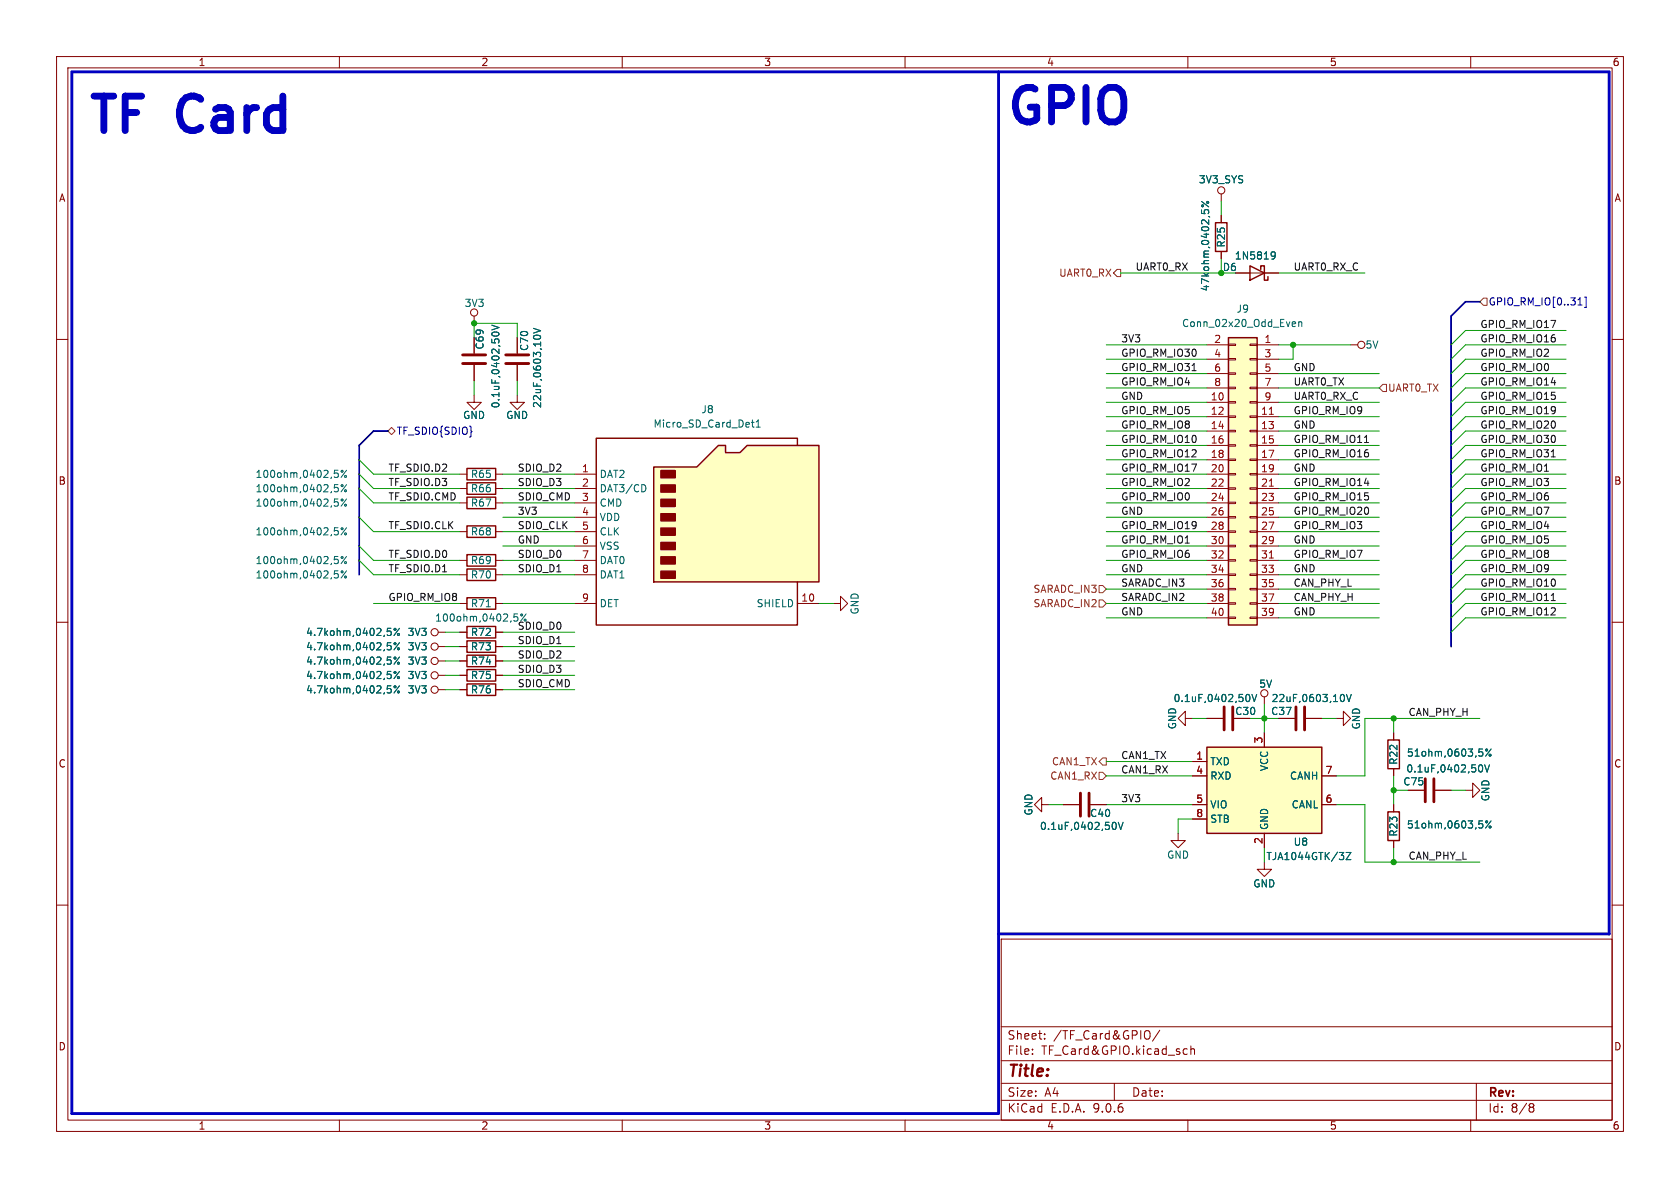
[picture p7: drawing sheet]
<svg xmlns="http://www.w3.org/2000/svg" width="297mm" height="210mm" viewBox="0 0 297 210" stroke-linecap="round" stroke-linejoin="round" font-family="sans-serif">
<g fill="none" stroke="#840000" stroke-width=".18">
<path d="M10 10h277v190h-277zM12 12h273v186h-273zM60 10v2M110 10v2M160 10v2M210 10v2M260 10v2M91.4 59.7v2.8M10 60h2M91.4 69.9v1.2h1.3l-1.3 1.3-1.2-1.3h1.2M91.4 64.5v2.8M285 60h2"/>
<path d="M81.3 88.9h1.2M87.6 88.9h1.3M10 110h2M77.5 114.3h1.2M77.5 116.8h1.2M77.5 119.4h1.2M81.3 106.7h1.2M87.6 106.7h1.3M147.3 106.7h1.3v-1.3l1.3 1.3-1.3 1.3v-1.3M285 110h2M81.3 121.9h1.2M87.6 121.9h1.3"/>
<path d="M213.4 127h2.8M10 160h2M177 166h108v32h-108zM285 160h2M60 198v2M110 198v2M160 198v2M177 194.5h108M177 191.5h108M177 187.5h108M177 181.5h108M182.5 186.3v.1"/>
<path d="M182.5 185.5v.1M184.7 183.6v.1M184.7 182.8v.1M197 191.5v3M203 182.2l.1 .1a.96 .96 0 0 1-.1 1.4M205 182.1l-1.3 2M209.3 186.3h.6M209.3 185.5h.6M210 198v2M210.5 185.5l.2-.1 .4 .1 .1 .9M210.5 184.9v1.5M260 198v2"/>
<path d="M261 191.5v6.5M270.6 195.1l.4 .1 .2 .2-.3 .3M270.6 195.7h.3M270.9 195.7l.2 .2 .1 .4-.2 .2-.4 .1"/>
<circle cx="76.8" cy="116.8" r=".63"/>
<circle cx="76.8" cy="114.3" r=".63"/>
<circle cx="76.8" cy="119.4" r=".63"/>
</g>
<path d="M89.4 64.3h4.1M89.4 62.7h4.1M216.4 125v4M217.9 125v4" fill="none" stroke="#840000" stroke-width=".51"/>
<g fill="none" stroke="#006464" stroke-width=".18">
<path d="M94.3 59.7a.68 .68 0 0 1 .6-.5 .68 .68 0 0 1 .7 .5M94.3 58l1.3 .5-1.3 .4M59.1 88.2h.7M59.3 88.7h.3l.2 .2-.1 .5-.4 .1M61.3 88.2l-1 1.3M86 107.3h.7M90.9 108.5h.6M91 109l.5 .1 .1 .5M92.7 109.5h.3M93 108.5l-1 1.3M68.5 121.2h.6M68.6 121.7h.3l.3 .3-.2 .4-.4 .1"/>
<path d="M70.6 121.2l-.9 1.3M220.5 122.8a.68 .68 0 0 1 .5 .6 .68 .68 0 0 1-.5 .6M221.3 122.8l.4 1.2 .5-1.2"/>
<circle cx="60.5" cy="88.4" r=".18"/>
<circle cx="61.1" cy="89.3" r=".18"/>
<circle cx="92.2" cy="108.7" r=".18"/>
<circle cx="69.8" cy="121.4" r=".18"/>
<circle cx="70.4" cy="122.3" r=".18"/>
</g>
<path d="M82.5 87.9h5.1v2h-5.1zM82.5 105.7h5.1v2h-5.1zM82.5 120.9h5.1v2h-5.1z" fill="none" stroke="#840000" stroke-width=".25"/>
<path d="M115.6 82.6h7.6l3.8-3.9h1.3v1.3h2.5l1.3-1.3h12.7v24.2h-29.2z" fill="#ffffc2"/>
<path d="M141 78.7v-1.2h-35.6v33h35.6v-7.6M82.5 93h5.1v2h-5.1zM82.5 98h5.1v2.1h-5.1zM82.5 82.8h5.1v2h-5.1zM82.5 85.3h5.1v2.1h-5.1zM115.6 82.6h7.6l3.8-3.9h1.3v1.3h2.5l1.3-1.3h12.7v24.2h-29.2zM82.5 115.8h5.1v2.1h-5.1zM82.5 113.3h5.1v2h-5.1zM82.5 110.7h5.1v2.1h-5.1zM82.5 118.4h5.1v2h-5.1zM82.5 100.6h5.1v2h-5.1z" fill="none" stroke="#840000" stroke-width=".25"/>
<g fill="#840000" stroke="#840000" stroke-width=".25">
<path d="M116.8 83.2h2.6v1.3h-2.6z"/>
<path d="M116.8 85.7h2.6v1.3h-2.6z"/>
<path d="M116.8 88.3h2.6v1.2h-2.6z"/>
<path d="M116.8 90.8h2.6v1.3h-2.6z"/>
<path d="M116.8 93.3h2.6v1.3h-2.6z"/>
<path d="M116.8 95.9h2.6v1.3h-2.6z"/>
<path d="M116.8 98.4h2.6v1.3h-2.6z"/>
<path d="M116.8 101h2.6v1.2h-2.6z"/>
</g>
<g fill="none" stroke="#840000" stroke-width=".18">
<path d="M83.8 55.9v1.3M83.8 59.7v2.8M83.8 69.9v1.2h1.3l-1.3 1.3-1.3-1.3h1.3M83.8 64.5v2.8M238.8 61h1.2M81.3 83.8h1.2M81.3 86.4h1.2M81.3 94h1.2M81.3 99.1h1.2M87.6 83.8h1.3M87.6 86.4h1.3M87.6 94h1.3"/>
<path d="M87.6 99.1h1.3M101.6 83.8h3.8M101.6 86.4h3.8M101.6 88.9h3.8M101.6 91.4h3.8M101.6 94h3.8M101.6 96.5h3.8M101.6 99.1h3.8M77.5 111.8h1.2M81.3 101.6h1.2M81.3 116.8h1.2M81.3 111.8h1.2"/>
<path d="M81.3 114.3h1.2M81.3 119.4h1.2M87.6 101.6h1.3M87.6 116.8h1.3M87.6 111.8h1.3M87.6 114.3h1.3M87.6 119.4h1.3M101.6 101.6h3.8M101.6 106.7h3.8M141 106.7h3.8M77.5 121.9h1.2M184.1 142.2v-1.2l-1.2 1.2 1.2 1.3v-1.3h1.3"/>
<path d="M188 142.2h2.8M192.8 142.2h2.8"/>
<circle cx="83.8" cy="55.2" r=".63"/>
<circle cx="240.7" cy="61" r=".63"/>
<circle cx="76.8" cy="111.8" r=".63"/>
<circle cx="76.8" cy="121.9" r=".63"/>
</g>
<g fill="none" stroke="#006464" stroke-width=".18">
<path d="M86.9 59.1a.68 .68 0 0 1 .7-.4 .68 .68 0 0 1 .6 .4M86.9 57.5l1.3 .4-1.3 .4M132.8 74.7h.5M133 74.2v1.1l.3 .2M133.7 75.5h.7M133.7 74.6l.3-.4v1.3M59.1 93.3h.7M59.1 98.4h.7M59.1 83.1h.7M59.1 85.7h.7M59.3 93.8h.3l.2 .2-.1 .5-.4 .1M59.3 83.6h.3l.2 .3-.1 .4-.4 .1"/>
<path d="M59.3 86.2h.3l.2 .2-.1 .5h-.4M59.3 98.9h.3l.2 .2-.1 .5h-.4M61.3 93.3l-1 1.3M61.3 98.4l-1 1.2M61.3 83.1l-1 1.3M61.3 85.7l-1 1.2M113.9 85.7l.3 .5-.3 .7M59.1 100.9h.7M59.3 101.4h.3l.2 .2-.1 .5-.4 .1M61.3 100.9l-1 1.3M68.5 116.1h.6M68.5 113.6h.6"/>
<path d="M68.5 111.1h.6M68.5 118.7h.6M68.6 116.6h.3l.3 .3-.2 .5h-.4M68.6 111.6h.3l.3 .2-.2 .5h-.4M68.6 114.1h.3l.3 .2-.2 .5-.4 .1M68.6 119.2h.3l.3 .2-.2 .5-.4 .1M70.6 116.1l-.9 1.3M70.6 113.6l-.9 1.3M70.6 111.1l-.9 1.2M70.6 118.7l-.9 1.3M196.9 145.4a.68 .68 0 0 1 .5 .6 .68 .68 0 0 1-.5 .6M197.7 145.4l.4 1.2 .4-1.2"/>
<circle cx="60.5" cy="83.3" r=".18"/>
<circle cx="60.5" cy="85.8" r=".18"/>
<circle cx="60.5" cy="93.5" r=".18"/>
<circle cx="60.5" cy="98.5" r=".18"/>
<circle cx="61.1" cy="86.8" r=".18"/>
<circle cx="61.1" cy="84.2" r=".18"/>
<circle cx="61.1" cy="94.4" r=".18"/>
<circle cx="61.1" cy="99.5" r=".18"/>
<circle cx="60.5" cy="101.1" r=".18"/>
<circle cx="61.1" cy="102" r=".18"/>
<circle cx="69.8" cy="113.8" r=".18"/>
<circle cx="69.8" cy="118.9" r=".18"/>
<circle cx="69.8" cy="116.3" r=".18"/>
<circle cx="69.8" cy="111.2" r=".18"/>
<circle cx="70.4" cy="119.8" r=".18"/>
<circle cx="70.4" cy="114.7" r=".18"/>
<circle cx="70.4" cy="117.2" r=".18"/>
<circle cx="70.4" cy="112.2" r=".18"/>
</g>
<path d="M81.8 64.3h4.1M81.8 62.7h4.1M191 140.2v4.1M192.5 140.2v4.1" fill="none" stroke="#840000" stroke-width=".51"/>
<path d="M217.2 59.7h5v50.8h-5z" fill="#ffffc2"/>
<path d="M217.2 59.7h5v50.8h-5zM245.4 130.8h2v5.1h-2zM245.4 143.5h2v5.1h-2z" fill="none" stroke="#840000" stroke-width=".25"/>
<g fill="none" stroke="#840000" stroke-width=".18">
<path d="M213.4 61h3.8M213.4 63.5h3.8M213.4 66h3.8M213.4 68.6h3.8M213.4 71.1h3.8M213.4 73.7h3.8M213.4 76.2h3.8M213.4 78.7h3.8M217.2 60.8h1.2v.3h-1.2zM217.2 63.4h1.2v.2h-1.2zM217.2 65.9h1.2v.3h-1.2zM217.2 68.5h1.2v.2h-1.2z"/>
<path d="M217.2 71h1.2v.2h-1.2zM217.2 73.5h1.2v.3h-1.2zM217.2 76.1h1.2v.2h-1.2zM217.2 78.6h1.2v.3h-1.2zM221 60.8h1.2v.3h-1.2zM221 63.4h1.2v.2h-1.2zM221 65.9h1.2v.3h-1.2zM221 68.5h1.2v.2h-1.2zM221 71h1.2v.2h-1.2zM221 73.5h1.2v.3h-1.2zM221 76.1h1.2v.2h-1.2zM221 78.6h1.2v.3h-1.2z"/>
<path d="M222.2 61h3.9M222.2 63.5h3.9M222.2 66h3.9M222.2 68.6h3.9M222.2 71.1h3.9M222.2 73.7h3.9M222.2 76.2h3.9M222.2 78.7h3.9M213.4 81.3h3.8M213.4 83.8h3.8M213.4 86.4h3.8M213.4 88.9h3.8"/>
<path d="M213.4 91.4h3.8M213.4 94h3.8M213.4 96.5h3.8M213.4 99.1h3.8M217.2 81.2h1.2v.2h-1.2zM217.2 83.7h1.2v.2h-1.2zM217.2 86.2h1.2v.3h-1.2zM217.2 88.8h1.2v.2h-1.2zM217.2 91.3h1.2v.3h-1.2zM217.2 93.9h1.2v.2h-1.2zM217.2 96.4h1.2v.2h-1.2zM217.2 98.9h1.2v.3h-1.2z"/>
<path d="M221 81.2h1.2v.2h-1.2zM221 83.7h1.2v.2h-1.2zM221 86.2h1.2v.3h-1.2zM221 88.8h1.2v.2h-1.2zM221 91.3h1.2v.3h-1.2zM221 93.9h1.2v.2h-1.2zM221 96.4h1.2v.2h-1.2zM221 98.9h1.2v.3h-1.2zM222.2 81.3h3.9M222.2 83.8h3.9M222.2 86.4h3.9M222.2 88.9h3.9"/>
<path d="M222.2 91.4h3.9M222.2 94h3.9M222.2 96.5h3.9M222.2 99.1h3.9M213.4 101.6h3.8M213.4 104.1h3.8M213.4 106.7h3.8M213.4 109.2h3.8M217.2 101.5h1.2v.2h-1.2zM217.2 104h1.2v.3h-1.2zM217.2 106.6h1.2v.2h-1.2zM217.2 109.1h1.2v.2h-1.2z"/>
<path d="M221 101.5h1.2v.2h-1.2zM221 104h1.2v.3h-1.2zM221 106.6h1.2v.2h-1.2zM221 109.1h1.2v.2h-1.2zM222.2 101.6h3.9M222.2 104.1h3.9M222.2 106.7h3.9M222.2 109.2h3.9M223.5 123.2v1.3M226.1 127h2.8M230.9 127h2.8M236.2 127h1.3v-1.3l1.3 1.3-1.3 1.3v-1.3"/>
<path d="M246.4 129.5v1.3M246.4 135.9v1.3M248.9 139.7h2.8M253.7 139.7h2.8M259.1 139.7h1.2v-1.3l1.3 1.3-1.3 1.3v-1.3M223.5 152.4v1.3h1.3l-1.3 1.2-1.3-1.2h1.3M246.4 142.2v1.3M246.4 148.6v1.3"/>
<circle cx="223.5" cy="122.6" r=".63"/>
</g>
<path d="M224.4 73.2h.7M224.4 85.9h.7M224.4 98.6h.7" fill="none" stroke="#a90000" stroke-width=".18"/>
<g fill="none" stroke="#006464" stroke-width=".18">
<path d="M228.6 56.9h.4l.1 .3-.7 .1M229 57.7h-.4M229.6 57l.2-.1h.3v.8M229.6 56.9v.8M237.3 122.8a.68 .68 0 0 1 .4 .6 .68 .68 0 0 1-.4 .6M238 122.8l.5 1.2 .4-1.2M261.5 132.4h.6M261.7 135.2a.68 .68 0 0 1 .4 .6 .68 .68 0 0 1-.4 .7M262 132.9l.2 .2-.2 .5M262.5 135.2l.4 1.3 .4-1.3M263.6 132.4l-1 1.3M261.5 145.1h.6"/>
<path d="M262 145.6l.2 .2-.2 .5M263.6 145.1l-1 1.3"/>
<circle cx="262.8" cy="132.6" r=".18"/>
<circle cx="263.4" cy="133.5" r=".18"/>
<circle cx="262.8" cy="145.3" r=".18"/>
<circle cx="263.4" cy="146.2" r=".18"/>
</g>
<path d="M229.1 125v4M230.6 125v4M252 137.7v4M253.5 137.7v4" fill="none" stroke="#840000" stroke-width=".51"/>
<path d="M213.4 132.1h20.3v15.2h-20.3z" fill="#ffffc2"/>
<path d="M214.9 39.4h2v5.1h-2zM221 47l2.5 1.3-2.5 1.2zM222.9 47.6v-.6h.6v2.5h.7v-.6M213.4 132.1h20.3v15.2h-20.3z" fill="none" stroke="#840000" stroke-width=".25"/>
<g fill="none" stroke="#840000" stroke-width=".18">
<path d="M215.9 34.3v1.3M215.9 38.1v1.3M83.8 59.7v2.8M91.4 59.7v2.8M215.9 44.5v1.2M218.4 48.3h7.7M83.8 64.5v2.8M91.4 64.5v2.8M81.3 116.8h1.2M81.3 119.4h1.2M81.3 111.8h1.2M81.3 114.3h1.2"/>
<path d="M87.6 116.8h1.3M87.6 119.4h1.3M87.6 111.8h1.3M87.6 114.3h1.3M81.3 121.9h1.2M87.6 121.9h1.3M209.5 127v-1.3l-1.2 1.3 1.2 1.3v-1.3h1.3M210.8 134.6h2.6M210.8 137.2h2.6M213.4 127h2.8M223.5 129.5v2.6M226.1 127h2.8"/>
<path d="M230.9 127h2.8M233.7 137.2h2.5M246.4 129.5v1.3M246.4 135.9v1.3M248.9 139.7h2.8M253.7 139.7h2.8M188 142.2h2.8M192.8 142.2h2.8M208.3 147.3v1.3h1.2l-1.2 1.3-1.3-1.3h1.3M210.8 142.2h2.6M210.8 144.8h2.6M223.5 147.3v2.6"/>
<path d="M233.7 142.2h2.5M246.4 142.2v1.3M246.4 148.6v1.3"/>
<circle cx="215.9" cy="33.7" r=".63"/>
</g>
<g fill="none" stroke="#006464" stroke-width=".18">
<path d="M212.4 37.1v.6M212.4 35.6l1.3 1M212.9 37.3l.2-.2h.3l.3 .2M86.9 59.1a.68 .68 0 0 1 .7-.4 .68 .68 0 0 1 .6 .4M86.9 57.5l1.3 .4-1.3 .4M94.3 59.7a.68 .68 0 0 1 .6-.5 .68 .68 0 0 1 .7 .5M94.3 58l1.3 .5-1.3 .4M224.8 44.6l.4-.1 .2 .1a.84 .84 0 0 1-.3 1.2h-.3M225.4 45.1l-.2 .2-.4-.1M68.5 116.1h.6M68.5 118.7h.6M68.5 111.1h.6"/>
<path d="M68.5 113.6h.6M68.6 111.6h.3l.3 .2-.2 .5h-.4M68.6 114.1h.3l.3 .2-.2 .5-.4 .1M68.6 116.6h.3l.3 .3-.2 .5h-.4M68.6 119.2h.3l.3 .2-.2 .5-.4 .1M70.6 116.1l-.9 1.3M70.6 118.7l-.9 1.3M70.6 111.1l-.9 1.2M70.6 113.6l-.9 1.3M68.5 121.2h.6M68.6 121.7h.3l.3 .3-.2 .4-.4 .1M70.6 121.2l-.9 1.3"/>
<path d="M220.5 122.8a.68 .68 0 0 1 .5 .6 .68 .68 0 0 1-.5 .6M221.3 122.8l.4 1.2 .5-1.2M237.3 122.8a.68 .68 0 0 1 .4 .6 .68 .68 0 0 1-.4 .6M238 122.8l.5 1.2 .4-1.2M261.5 132.4h.6M261.7 135.2a.68 .68 0 0 1 .4 .6 .68 .68 0 0 1-.4 .7M262 132.9l.2 .2-.2 .5M262.5 135.2l.4 1.3 .4-1.3M263.6 132.4l-1 1.3M196.9 145.4a.68 .68 0 0 1 .5 .6 .68 .68 0 0 1-.5 .6M197.7 145.4l.4 1.2 .4-1.2M238 150.7h.8l-.8 1.3h.8"/>
<path d="M261.5 145.1h.6M262 145.6l.2 .2-.2 .5M263.6 145.1l-1 1.3"/>
<circle cx="212.6" cy="36.4" r=".18"/>
<circle cx="213.5" cy="35.8" r=".18"/>
<circle cx="69.8" cy="118.9" r=".18"/>
<circle cx="69.8" cy="116.3" r=".18"/>
<circle cx="69.8" cy="113.8" r=".18"/>
<circle cx="69.8" cy="111.2" r=".18"/>
<circle cx="70.4" cy="119.8" r=".18"/>
<circle cx="70.4" cy="114.7" r=".18"/>
<circle cx="70.4" cy="117.2" r=".18"/>
<circle cx="70.4" cy="112.2" r=".18"/>
<circle cx="69.8" cy="121.4" r=".18"/>
<circle cx="70.4" cy="122.3" r=".18"/>
<circle cx="262.8" cy="132.6" r=".18"/>
<circle cx="263.4" cy="133.5" r=".18"/>
<circle cx="262.8" cy="145.3" r=".18"/>
<circle cx="263.4" cy="146.2" r=".18"/>
</g>
<path d="M197.5 47.6h.6v1.3h-.6l-.7-.6zM262.3 52.7h.6v1.3h-.6l-.7-.7zM68.6 76.2l.6-.6 .6 .6-.6 .6zM244.5 67.9h.6v1.3h-.6l-.7-.6zM194.3 106h.6l.7 .7-.7 .6h-.6zM194.3 103.5h.6l.7 .6-.7 .7h-.6zM194.3 136.5h.6l.7 .7-.7 .6h-.6zM194.9 134h.7v1.3h-.7l-.6-.7z" fill="none" stroke="#725600" stroke-width=".18"/>
<path d="M279 53.9h.7M280.1 52.5h.3v1.8h-.3" fill="none" stroke="#000084" stroke-width=".18"/>
<path d="M210.7 65.5h.8M241.2 78.2h.7M274.2 80.8h.8M274.2 106.2h.8" fill="none" stroke="#0f0f0f" stroke-width=".18"/>
<path d="M176.5 12.7v184.2h-163.8v-184.2h271.8v152.4h-108" fill="none" stroke="#0000c2" stroke-width=".51"/>
<path d="M261.6 53.3h-2.5l-2.6 2.6v58.4M68.6 76.2h-2.6l-2.5 2.5v22.9" fill="none" stroke="#000084" stroke-width=".3"/>
<g fill="none" stroke="#009600" stroke-width=".18">
<path d="M215.9 35.6v2.5M83.8 59.7v-2.5h7.6v2.5M215.9 45.7v2.6h-17.8M226.1 48.3h15.2M276.9 58.4h-17.8l-2.6 2.6M83.8 67.3v2.6M91.4 67.3v2.6M195.6 71.1h17.8M195.6 63.5h17.8M195.6 61h17.8M195.6 78.7h17.8M195.6 76.2h17.8"/>
<path d="M195.6 68.6h17.8M195.6 66h17.8M195.6 73.7h17.8M226.1 71.1h17.7M226.1 61h12.7M226.1 78.7h17.7M226.1 76.2h17.7M226.1 68.6h17.7M226.1 66h17.7M226.1 73.7h17.7M228.6 61v2.5h-2.5M276.9 71.1h-17.8l-2.6 2.6"/>
<path d="M276.9 63.5h-17.8l-2.6 2.5M276.9 61h-17.8l-2.6 2.5M276.9 78.7h-17.8l-2.6 2.6M276.9 76.2h-17.8l-2.6 2.5M276.9 68.6h-17.8l-2.6 2.5M276.9 66h-17.8l-2.6 2.6M276.9 73.7h-17.8l-2.6 2.5M63.5 96.5l2.5 2.6h15.3M63.5 99.1l2.5 2.5h15.3M63.5 83.8l2.5 2.6h15.3M63.5 81.3l2.5 2.5h15.3M63.5 86.4l2.5 2.5h15.3"/>
<path d="M63.5 91.4l2.5 2.6h15.3M88.9 96.5h12.7M88.9 99.1h12.7M88.9 86.4h12.7M88.9 83.8h12.7M88.9 88.9h12.7M88.9 94h12.7M88.9 91.4h12.7M195.6 96.5h17.8M195.6 99.1h17.8M195.6 86.4h17.8M195.6 83.8h17.8"/>
<path d="M195.6 88.9h17.8M195.6 94h17.8M195.6 91.4h17.8M195.6 81.3h17.8M226.1 96.5h17.7M226.1 99.1h17.7M226.1 86.4h17.7M226.1 83.8h17.7M226.1 88.9h17.7M226.1 94h17.7M226.1 91.4h17.7M226.1 81.3h17.7"/>
<path d="M276.9 96.5h-17.8l-2.6 2.6M276.9 99.1h-17.8l-2.6 2.5M276.9 86.4h-17.8l-2.6 2.5M276.9 83.8h-17.8l-2.6 2.6M276.9 88.9h-17.8l-2.6 2.5M276.9 94h-17.8l-2.6 2.5M276.9 91.4h-17.8l-2.6 2.6M276.9 81.3h-17.8l-2.6 2.5M66 106.7h15.3M78.7 119.4h2.6M78.7 116.8h2.6M78.7 111.8h2.6"/>
<path d="M78.7 114.3h2.6M88.9 101.6h12.7M88.9 119.4h12.7M88.9 106.7h12.7M88.9 116.8h12.7M88.9 111.8h12.7M88.9 114.3h12.7M144.8 106.7h2.5M195.6 101.6h17.8M195.6 106.7h17.8M195.6 104.1h17.8M195.6 109.2h17.8"/>
<path d="M226.1 101.6h17.7M226.1 106.7h17.7M226.1 104.1h17.7M226.1 109.2h17.7M276.9 101.6h-17.8l-2.6 2.5M276.9 106.7h-17.8l-2.6 2.5M276.9 104.1h-17.8l-2.6 2.6M276.9 109.2h-17.8l-2.6 2.6M78.7 121.9h2.6M88.9 121.9h12.7M195.6 134.6h15.2M195.6 137.2h15.2"/>
<path d="M210.8 127h2.6M221 127h5.1M223.5 124.5v5M233.7 127h2.5M246.4 127v2.5M246.4 137.2v5M246.4 139.7h2.5M256.5 139.7h2.6M261.6 127h-20.3v10.2h-5.1M185.4 142.2h2.6M195.6 142.2h15.2M210.8 144.8h-2.5v2.5"/>
<path d="M223.5 149.9v2.5M236.2 142.2h5.1v10.2h20.3M246.4 149.9v2.5"/>
</g>
<g fill="#009600" stroke="#009600" stroke-width=".18">
<circle cx="228.6" cy="61" r=".46"/>
<circle cx="246.4" cy="152.4" r=".46"/>
<circle cx="223.5" cy="127" r=".46"/>
<circle cx="246.4" cy="139.7" r=".46"/>
<circle cx="246.4" cy="127" r=".46"/>
<circle cx="83.8" cy="57.2" r=".46"/>
<circle cx="215.9" cy="48.3" r=".46"/>
</g>
<g font-size="8.5" fill="#0000c2">
<text x="177.5" y="23.7">GPIO</text>
<text x="15.2" y="25.2">TF</text>
<text x="32.2" y="25.2">Card</text>
</g>
<text font-size="2.8" fill="#840000" x="178" y="190.9">Title:</text>
<g font-size="2.1" fill="#840000">
<text x="178" y="184">Sheet:</text>
<text x="186.2" y="184">/TF_Card&amp;GPIO/</text>
<text x="178" y="186.7">File:</text>
<text x="184.1" y="186.7">TF_Card&amp;GPIO.kicad_sch</text>
<text x="178" y="196.9">KiCad</text>
<text x="178" y="194.1">Size:</text>
<text x="184.7" y="194.1">A4</text>
<text x="185.7" y="196.9">E.D.A.</text>
<text x="193.3" y="196.9">9.0.6</text>
<text x="200" y="194.1">Date:</text>
<text x="263" y="194.3">Rev:</text>
<text x="263" y="196.9">Id:</text>
<text x="267.1" y="196.9">8/8</text>
</g>
<g font-size="1.8" fill="#840000">
<text x="35" y="11.9">1</text>
<text x="85" y="11.9">2</text>
<text x="135" y="11.9">3</text>
<text x="185" y="11.9">4</text>
<text x="235" y="11.9">5</text>
<text x="285" y="11.9">6</text>
<text x="10.3" y="35.9">A</text>
<text x="285.3" y="35.9">A</text>
<text x="10.3" y="85.9">B</text>
<text x="285.3" y="85.9">B</text>
<text x="218.3" y="126.6">C30</text>
<text x="10.3" y="135.9">C</text>
<text x="285.3" y="135.9">C</text>
<text x="10.3" y="185.9">D</text>
<text x="285.3" y="185.9">D</text>
<text x="35" y="199.9">1</text>
<text x="85" y="199.9">2</text>
<text x="135" y="199.9">3</text>
<text x="185" y="199.9">4</text>
<text x="235" y="199.9">5</text>
<text x="285" y="199.9">6</text>
</g>
<g font-size="1.8" fill="#006464">
<text x="211.8" y="32.6">3V3_SYS</text>
<text x="216.8" y="43.9" transform="rotate(-90 216.8 43.9)">R25</text>
<text x="218.2" y="46.1">1N5819</text>
<text x="214" y="51.6" transform="rotate(-90 214 51.6)">47kohm,0402,5%</text>
<text x="216.1" y="48.1">D6</text>
<text x="82.1" y="54.5">3V3</text>
<text x="208.9" y="58">Conn_02x20_Odd_Even</text>
<text x="218.5" y="55.5">J9</text>
<text x="85.7" y="61.9" transform="rotate(-90 85.7 61.9)">C69</text>
<text x="93.6" y="62.1" transform="rotate(-90 93.6 62.1)">C70</text>
<text x="241.3" y="61.8">5V</text>
<text x="81.8" y="74.3">GND</text>
<text x="88.5" y="72.3" transform="rotate(-90 88.5 72.3)">0.1uF,0402,50V</text>
<text x="89.4" y="74.3">GND</text>
<text x="95.9" y="72.2" transform="rotate(-90 95.9 72.2)">22uF,0603,10V</text>
<text x="115.4" y="75.8">Micro_SD_Card_Det1</text>
<text x="123.9" y="73.3">J8</text>
<text x="45.1" y="89.8">100ohm,0402,5%</text>
<text x="45.1" y="84.7">100ohm,0402,5%</text>
<text x="45.1" y="87.2">100ohm,0402,5%</text>
<text x="83.1" y="89.8">R67</text>
<text x="83.1" y="84.7">R65</text>
<text x="83.1" y="87.2">R66</text>
<text x="105.9" y="84.7">DAT2</text>
<text x="105.9" y="87.2">DAT3/CD</text>
<text x="105.9" y="89.8">CMD</text>
<text x="45.1" y="94.8">100ohm,0402,5%</text>
<text x="83.1" y="94.8">R68</text>
<text x="105.9" y="92.3">VDD</text>
<text x="105.9" y="94.8">CLK</text>
<text x="45.1" y="99.9">100ohm,0402,5%</text>
<text x="83.1" y="99.9">R69</text>
<text x="105.9" y="97.4">VSS</text>
<text x="105.9" y="99.9">DAT0</text>
<text x="45.1" y="102.5">100ohm,0402,5%</text>
<text x="83.1" y="107.5">R71</text>
<text x="83.1" y="102.5">R70</text>
<text x="105.9" y="102.5">DAT1</text>
<text x="105.9" y="107.5">DET</text>
<text x="133.7" y="107.5">SHIELD</text>
<text x="54" y="112.6">4.7kohm,0402,5%</text>
<text x="72" y="112.6">3V3</text>
<text x="76.8" y="110.1">100ohm,0402,5%</text>
<text x="83.1" y="112.6">R72</text>
<text x="152" y="108.7" transform="rotate(-90 152 108.7)">GND</text>
<text x="54" y="117.7">4.7kohm,0402,5%</text>
<text x="54" y="115.2">4.7kohm,0402,5%</text>
<text x="72" y="115.2">3V3</text>
<text x="72" y="117.7">3V3</text>
<text x="83.1" y="117.7">R74</text>
<text x="83.1" y="115.2">R73</text>
<text x="54" y="122.8">4.7kohm,0402,5%</text>
<text x="54" y="120.2">4.7kohm,0402,5%</text>
<text x="72" y="120.2">3V3</text>
<text x="72" y="122.8">3V3</text>
<text x="83.1" y="122.8">R76</text>
<text x="83.1" y="120.2">R75</text>
<text x="207.4" y="124.3">0.1uF,0402,50V</text>
<text x="222.5" y="121.8">5V</text>
<text x="224.7" y="124.3">22uF,0603,10V</text>
<text x="208.1" y="129" transform="rotate(-90 208.1 129)">GND</text>
<text x="224.6" y="126.6">C37</text>
<text x="240.6" y="129.1" transform="rotate(-90 240.6 129.1)">GND</text>
<text x="213.9" y="135.5">TXD</text>
<text x="224.4" y="136.4" transform="rotate(-90 224.4 136.4)">VCC</text>
<text x="247.2" y="135.3" transform="rotate(-90 247.2 135.3)">R22</text>
<text x="248.5" y="136.8">0.1uF,0402,50V</text>
<text x="248.6" y="134">51ohm,0603,5%</text>
<text x="213.9" y="138">RXD</text>
<text x="213.9" y="143.1">VIO</text>
<text x="227.9" y="138">CANH</text>
<text x="228.3" y="143.1">CANL</text>
<text x="248" y="139">C75</text>
<text x="263.5" y="141.8" transform="rotate(-90 263.5 141.8)">GND</text>
<text x="182.7" y="144.3" transform="rotate(-90 182.7 144.3)">GND</text>
<text x="183.8" y="146.9">0.1uF,0402,50V</text>
<text x="192.6" y="144.6">C40</text>
<text x="213.9" y="145.6">STB</text>
<text x="224.4" y="146.8" transform="rotate(-90 224.4 146.8)">GND</text>
<text x="228.6" y="149.7">U8</text>
<text x="247.2" y="148" transform="rotate(-90 247.2 148)">R23</text>
<text x="248.6" y="146.7">51ohm,0603,5%</text>
<text x="206.2" y="152">GND</text>
<text x="223.8" y="152.2">TJA1044GTK/3Z</text>
<text x="221.5" y="157.1">GND</text>
</g>
<g font-size="1.8" fill="#0f0f0f">
<text x="200.7" y="47.9">UART0_RX</text>
<text x="228.6" y="47.9">UART0_RX_C</text>
<text x="261.6" y="58.1">GPIO_RM_IO17</text>
<text x="198.1" y="63.2">GPIO_RM_IO30</text>
<text x="198.1" y="60.6">3V3</text>
<text x="198.1" y="65.7">GPIO_RM_IO31</text>
<text x="228.6" y="65.7">GND</text>
<text x="261.6" y="60.6">GPIO_RM_IO16</text>
<text x="261.6" y="63.2">GPIO_RM_IO2</text>
<text x="261.6" y="65.7">GPIO_RM_IO0</text>
<text x="198.1" y="70.8">GND</text>
<text x="198.1" y="68.2">GPIO_RM_IO4</text>
<text x="228.6" y="68.2">UART0_TX</text>
<text x="228.6" y="70.8">UART0_RX_C</text>
<text x="261.6" y="70.8">GPIO_RM_IO15</text>
<text x="261.6" y="68.2">GPIO_RM_IO14</text>
<text x="198.1" y="75.9">GPIO_RM_IO8</text>
<text x="198.1" y="73.3">GPIO_RM_IO5</text>
<text x="228.6" y="73.3">GPIO_RM_IO9</text>
<text x="228.6" y="75.9">GND</text>
<text x="261.6" y="73.3">GPIO_RM_IO19</text>
<text x="261.6" y="75.9">GPIO_RM_IO20</text>
<text x="68.6" y="83.5">TF_SDIO.D2</text>
<text x="91.4" y="83.5">SDIO_D2</text>
<text x="198.1" y="83.5">GPIO_RM_IO17</text>
<text x="198.1" y="78.4">GPIO_RM_IO10</text>
<text x="198.1" y="80.9">GPIO_RM_IO12</text>
<text x="228.6" y="80.9">GPIO_RM_IO16</text>
<text x="228.6" y="78.4">GPIO_RM_IO11</text>
<text x="228.6" y="83.5">GND</text>
<text x="261.6" y="78.4">GPIO_RM_IO30</text>
<text x="261.6" y="83.5">GPIO_RM_IO1</text>
<text x="261.6" y="80.9">GPIO_RM_IO31</text>
<text x="68.6" y="86">TF_SDIO.D3</text>
<text x="68.6" y="88.6">TF_SDIO.CMD</text>
<text x="91.4" y="88.6">SDIO_CMD</text>
<text x="91.4" y="86">SDIO_D3</text>
<text x="198.1" y="88.6">GPIO_RM_IO0</text>
<text x="198.1" y="86">GPIO_RM_IO2</text>
<text x="228.6" y="86">GPIO_RM_IO14</text>
<text x="228.6" y="88.6">GPIO_RM_IO15</text>
<text x="261.6" y="88.6">GPIO_RM_IO6</text>
<text x="261.6" y="86">GPIO_RM_IO3</text>
<text x="68.6" y="93.6">TF_SDIO.CLK</text>
<text x="91.4" y="93.6">SDIO_CLK</text>
<text x="91.4" y="91.1">3V3</text>
<text x="198.1" y="91.1">GND</text>
<text x="198.1" y="93.6">GPIO_RM_IO19</text>
<text x="228.6" y="91.1">GPIO_RM_IO20</text>
<text x="228.6" y="93.6">GPIO_RM_IO3</text>
<text x="261.6" y="91.1">GPIO_RM_IO7</text>
<text x="261.6" y="93.6">GPIO_RM_IO4</text>
<text x="68.6" y="101.3">TF_SDIO.D1</text>
<text x="68.6" y="98.7">TF_SDIO.D0</text>
<text x="91.4" y="96.2">GND</text>
<text x="91.4" y="98.7">SDIO_D0</text>
<text x="91.4" y="101.3">SDIO_D1</text>
<text x="198.1" y="101.3">GND</text>
<text x="198.1" y="96.2">GPIO_RM_IO1</text>
<text x="198.1" y="98.7">GPIO_RM_IO6</text>
<text x="228.6" y="96.2">GND</text>
<text x="228.6" y="98.7">GPIO_RM_IO7</text>
<text x="228.6" y="101.3">GND</text>
<text x="261.6" y="98.7">GPIO_RM_IO8</text>
<text x="261.6" y="101.3">GPIO_RM_IO9</text>
<text x="261.6" y="96.2">GPIO_RM_IO5</text>
<text x="68.6" y="106.3">GPIO_RM_IO8</text>
<text x="198.1" y="103.8">SARADC_IN3</text>
<text x="198.1" y="106.3">SARADC_IN2</text>
<text x="228.6" y="106.3">CAN_PHY_H</text>
<text x="228.6" y="103.8">CAN_PHY_L</text>
<text x="261.6" y="106.3">GPIO_RM_IO11</text>
<text x="261.6" y="103.8">GPIO_RM_IO10</text>
<text x="91.4" y="114">SDIO_D1</text>
<text x="91.4" y="111.4">SDIO_D0</text>
<text x="198.1" y="108.9">GND</text>
<text x="228.6" y="108.9">GND</text>
<text x="261.6" y="108.9">GPIO_RM_IO12</text>
<text x="91.4" y="116.5">SDIO_D2</text>
<text x="91.4" y="119">SDIO_D3</text>
<text x="91.4" y="121.6">SDIO_CMD</text>
<text x="248.9" y="126.7">CAN_PHY_H</text>
<text x="198.1" y="136.8">CAN1_RX</text>
<text x="198.1" y="134.3">CAN1_TX</text>
<text x="198.1" y="141.9">3V3</text>
<text x="248.9" y="152.1">CAN_PHY_L</text>
</g>
<g font-size="1.8" fill="#725600">
<text x="187.1" y="49.1">UART0_RX</text>
<text x="245.3" y="69.4">UART0_TX</text>
<text x="182.6" y="107.5">SARADC_IN2</text>
<text x="182.6" y="105">SARADC_IN3</text>
<text x="185.9" y="135.5">CAN1_TX</text>
<text x="185.6" y="138">CAN1_RX</text>
</g>
<g font-size="1.8" fill="#000084">
<text x="263.1" y="54.2">GPIO_RM_IO[0..31]</text>
<text x="70" y="77.1">TF_SDIO{SDIO}</text>
</g>
<g font-size="1.8" fill="#a90000">
<text x="214.6" y="60.7">2</text>
<text x="214.6" y="63.2">4</text>
<text x="214.6" y="65.8">6</text>
<text x="223.4" y="60.7">1</text>
<text x="223.4" y="63.2">3</text>
<text x="223.4" y="65.8">5</text>
<text x="214" y="70.9">10</text>
<text x="214.6" y="68.3">8</text>
<text x="223.4" y="68.3">7</text>
<text x="223.4" y="70.9">9</text>
<text x="214" y="73.4">12</text>
<text x="214" y="75.9">14</text>
<text x="222.8" y="73.4">11</text>
<text x="222.8" y="75.9">13</text>
<text x="102.8" y="83.6">1</text>
<text x="214" y="78.5">16</text>
<text x="214" y="81">18</text>
<text x="214" y="83.6">20</text>
<text x="222.8" y="78.5">15</text>
<text x="222.8" y="81">17</text>
<text x="222.8" y="83.6">19</text>
<text x="102.8" y="86.1">2</text>
<text x="102.8" y="88.6">3</text>
<text x="214" y="86.1">22</text>
<text x="214" y="88.6">24</text>
<text x="222.8" y="86.1">21</text>
<text x="222.8" y="88.6">23</text>
<text x="102.8" y="91.2">4</text>
<text x="102.8" y="93.7">5</text>
<text x="214" y="91.2">26</text>
<text x="214" y="93.7">28</text>
<text x="222.8" y="91.2">25</text>
<text x="222.8" y="93.7">27</text>
<text x="102.8" y="96.3">6</text>
<text x="102.8" y="98.8">7</text>
<text x="102.8" y="101.3">8</text>
<text x="214" y="96.3">30</text>
<text x="214" y="98.8">32</text>
<text x="214" y="101.3">34</text>
<text x="222.8" y="96.3">29</text>
<text x="222.8" y="98.8">31</text>
<text x="222.8" y="101.3">33</text>
<text x="102.8" y="106.4">9</text>
<text x="141.6" y="106.4">10</text>
<text x="214" y="103.9">36</text>
<text x="214" y="106.4">38</text>
<text x="222.8" y="103.9">35</text>
<text x="222.8" y="106.4">37</text>
<text x="214" y="109">40</text>
<text x="222.8" y="109">39</text>
<text x="223.3" y="131.5" transform="rotate(-90 223.3 131.5)">3</text>
<text x="211.4" y="134.4">1</text>
<text x="211.4" y="136.9">4</text>
<text x="234.2" y="136.9">7</text>
<text x="211.4" y="142">5</text>
<text x="234.2" y="142">6</text>
<text x="211.4" y="144.5">8</text>
<text x="223.3" y="149.3" transform="rotate(-90 223.3 149.3)">2</text>
</g>
</svg>
